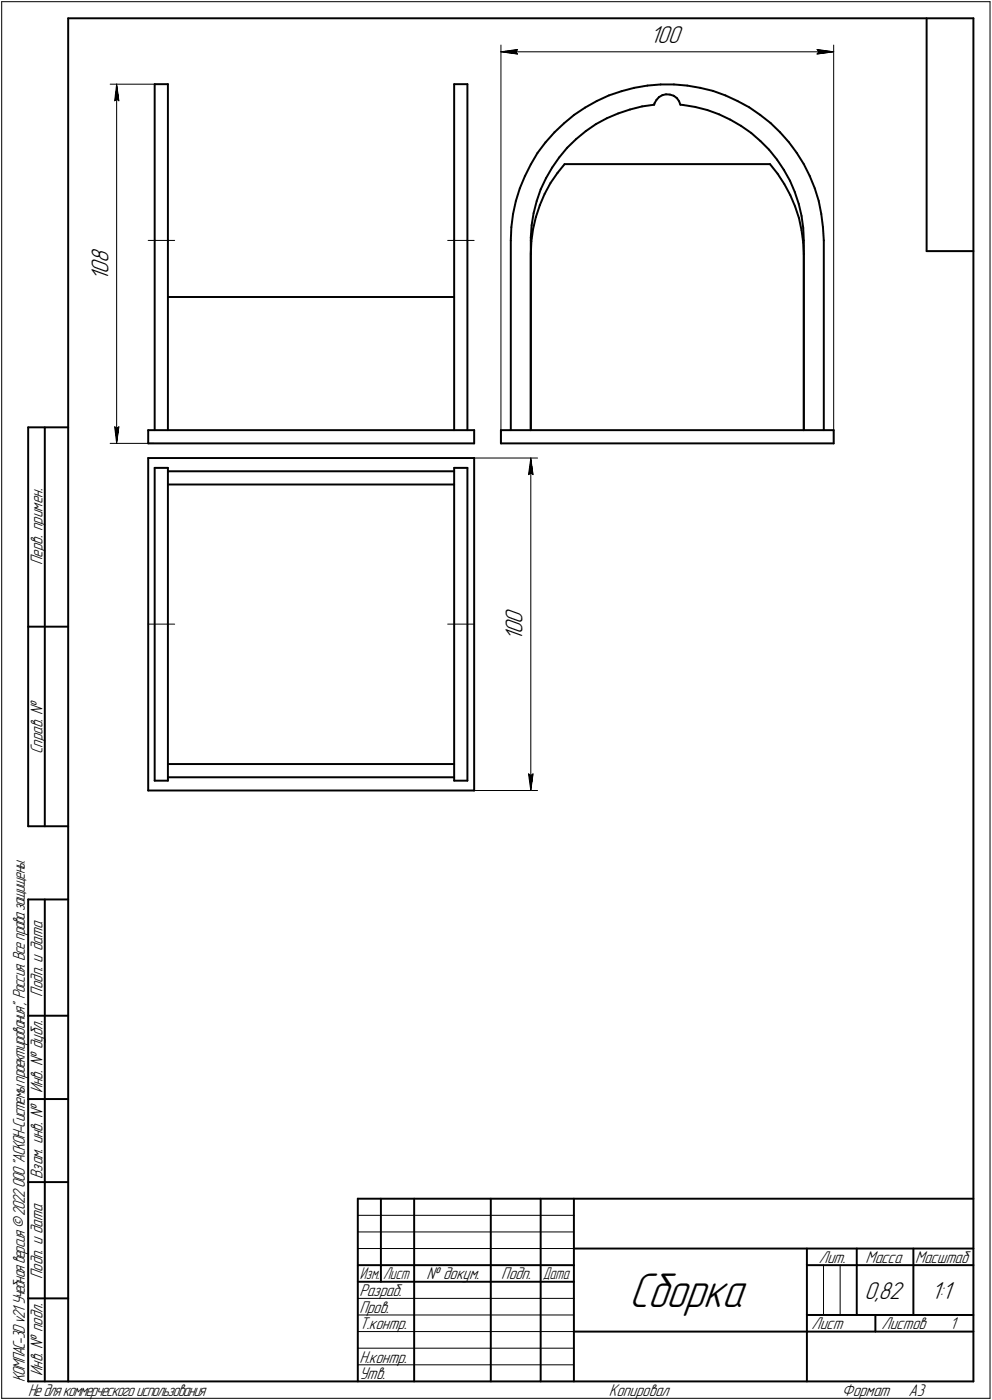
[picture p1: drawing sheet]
<svg xmlns="http://www.w3.org/2000/svg" width="298mm" height="421mm" viewBox="0 0 298 421" stroke-linecap="round" stroke-linejoin="round" font-family="sans-serif">
<g fill="none" stroke="#000" stroke-width=".59">
<path d="M20.5 5.5v410zM20.5 5.5h272zM278.5 5.5v70zM292.5 5.5v410zM46.5 25.3h4zM46.5 25.3v47zM50.5 25.3v47zM136.5 25.3h4zM136.5 25.3v47zM140.5 25.3v47zM166.6 39.8l-2.7 3zM166.6 39.8l2.9-2.7z"/>
<path d="M169.5 37.1l3.1-2.6zM172.6 34.5l3.3-2.2zM175.9 32.3l3.4-1.9zM176 39.5l3.1-2.2zM179.1 37.3l3.3-1.7zM179.3 30.4l3.7-1.7zM182.4 35.6l3.4-1.5zM183 28.7l3.8-1.3zM185.8 34.1l3.5-1.2zM186.8 27.4l3.8-1zM189.3 32.9l3.7-.9zM190.6 26.4l4-.7z"/>
<path d="M193 32l3.6-.5zM194.6 25.7l3.9-.3zM196.7 31.1l-.1 .4zM197.3 30.1l-.6 1zM198 29.2l1.1-.6zM198 29.2l-.7 .9zM198.5 25.4h4zM199.1 28.6l1.1-.2zM200.2 28.4h1.1zM201.3 28.4l1.1 .4zM202.4 28.8l1 .7zM202.5 25.4l4 .3z"/>
<path d="M203.4 29.5l.6 .9zM204 30.4l.5 1.1zM204.5 31.5l.8 .1zM205.3 31.6l3.7 .6zM206.5 25.7l3.9 .7zM209 32.2l3.6 .9zM210.4 26.4l3.9 .9zM212.6 33.1l3.5 1.3zM214.3 27.3l3.7 1.4zM216.1 34.4l3.4 1.6zM218 28.7l3.7 1.7zM219.5 36l3.2 1.8z"/>
<path d="M221.7 30.4l3.4 1.9zM222.7 37.8l3 2.2zM225.1 32.3l3.3 2.2zM225.7 40l2.8 2.4zM228.4 34.5l3.2 2.5zM231.6 37l2.8 2.8zM234.4 39.8l2.7 3zM156.2 56.6l-1.2 3.9zM157.7 53l-1.5 3.6zM159.5 49.4l-1.8 3.6zM161.5 46l-2 3.4zM162.5 57l-1.2 3.5z"/>
<path d="M163.7 58.3l-1.5 3.4zM163.9 42.8l-2.4 3.2zM164.1 53.6l-1.6 3.4zM165.4 55l-1.7 3.3zM165.9 50.4l-1.8 3.2zM167.6 52l-2.2 3zM168.1 47.3l-2.2 3.1zM169.7 49.4h61.7zM169.7 49.4l-2.1 2.6zM170.4 44.4l2.7-2.6zM170.4 44.4l-2.3 2.9zM173.1 41.8l2.9-2.3z"/>
<path d="M228.5 42.4l2.6 2.6zM231.1 45l2.4 3zM231.4 49.4l2.3 2.8zM233.5 48l2 3.1zM233.7 52.2l2 3.2zM235.5 51.1l1.9 3.3zM235.7 55.4l1.8 3.3zM237.1 42.8l2.3 3.2zM237.4 54.4l1.4 3.3zM237.5 58.7l1.4 3.4zM238.8 57.7l1.2 3.6zM239.4 46l2.2 3.4z"/>
<path d="M241.6 49.4l1.7 3.5zM243.3 52.9l1.6 3.7zM244.9 56.6l1.1 3.9zM46.5 72.3v57.1zM50.5 72.3v57.1zM136.5 72.3v57.1zM140.5 72.3v57.1zM153.5 72.3v57.1zM153.7 68.3l-.2 4zM154.2 64.3l-.5 4zM155 60.5l-.8 3.8zM159.5 76.4v53z"/>
<path d="M159.5 71.5v.8zM159.5 72.3v57.1zM159.7 72.6l-.2 3.8zM159.8 67.7l-.3 3.8zM160.2 68.9l-.5 3.7zM160.4 64.1l-.6 3.6zM161 65.3l-.8 3.6zM161.3 60.5l-.9 3.6zM162.2 61.7l-1.2 3.6zM238.9 62.1l1.2 3.5zM240 61.3l.9 3.6zM240.1 65.6l.8 3.7z"/>
<path d="M240.9 69.3l.5 3.7zM240.9 64.9l.5 3.7zM241.4 73l.2 3.4zM241.4 68.6l.2 3.7zM241.6 76.4v53zM241.6 72.3v57.1zM246 60.5l.8 3.8zM246.8 64.3l.5 4zM247.3 68.3l.3 4zM247.6 72.3v57.1zM278.5 75.5h14zM50.5 89.3h86z"/>
<path d="M8.5 128.5v120zM8.5 128.5h12zM13.5 128.5v120zM44.5 129.4h98zM44.5 133.3h98zM44.5 129.4v3.9zM44.5 137.8v99.9zM44.5 137.8h98zM142.5 129.4v3.9zM142.5 137.8v99.9zM150.5 129.4h100zM150.5 129.4v3.9z"/>
<path d="M150.5 133.3h100zM250.5 129.4v3.9zM46.5 140.7h4zM46.5 140.7v94.1zM50.5 140.7v94.1zM50.5 141.7h86zM50.5 145.7h86zM136.5 140.7h4zM136.5 140.7v94.1zM140.5 140.7v94.1zM8.5 188.5h12zM44.5 237.7h98z"/>
<path d="M46.5 234.8h4zM50.5 229.8h86zM50.5 233.8h86zM136.5 234.8h4zM8.5 248.5h12zM8.5 270.5v145zM8.5 270.5h12zM13.5 270.5v145zM8.5 305.5h12zM8.5 330.5h12zM8.5 355.5h12zM107.5 360.5h185z"/>
<path d="M107.5 360.5v55zM114.5 360.5v25zM124.5 360.5v55zM147.5 360.5v55zM162.5 360.5v55zM172.5 360.5v55zM172.5 375.5h120zM242.5 375.5v40zM257.5 375.5v20zM274.5 375.5v20zM8.5 390.5h12zM107.5 380.5h65z"/>
<path d="M107.5 385.5h65zM242.5 380.5h15zM242.5 395.5h50zM257.5 380.5h35zM263.1 395.5v5zM8.5 415.5h12zM20.5 415.5h272zM172.5 400.5h70zM242.5 400.5h50z"/>
</g>
<g fill="none" stroke="#000" stroke-width=".3">
<path d="M.5 .5v420zM.5 .5h297zM150.5 13.5v119.8zM150.5 15.6l5-.7zM150.5 15.6l5 .7zM150.5 15.6h100zM155 15.6l.5 .7zM155.5 14.9l-.5 .7zM245.5 16.3l5-.7zM245.5 14.9l.5 .7zM245.5 14.9l5 .7zM246 15.6l-.5 .7z"/>
<path d="M250.5 13.5v119.8zM297.5 .5v420zM33.1 25.3h13.4zM34.5 30.3l.6-.5zM35.1 25.3l.6 5zM35.1 29.8l.6 .5zM35.1 25.3l-.6 5zM35.1 25.3v108zM44.5 72.3h8zM134.5 72.3h8zM33.1 133.3h13.4zM34.5 128.4l.6 4.9z"/>
<path d="M34.5 128.4l.6 .5zM35.1 128.9l.6-.5zM35.7 128.4l-.6 4.9zM142.5 137.8h19zM159.5 137.8l.7 4.9zM159.5 137.8l-.7 4.9zM159.5 137.8v99.9zM158.8 142.7l.7-.5zM159.5 142.2l.7 .5zM44.5 187.7h8zM134.5 187.7h8zM142.5 237.7h19z"/>
<path d="M158.8 232.7l.7 5zM158.8 232.7l.7 .6zM159.5 233.3l.7-.6zM160.2 232.7l-.7 5zM107.5 370.5h65zM107.5 375.5h65zM107.5 365.5h65zM107.5 390.5h65zM107.5 395.5h65zM247.5 380.5v15zM252.5 380.5v15zM107.5 400.5h65z"/>
<path d="M107.5 405.5h65zM107.5 410.5h65zM.5 420.5h297z"/>
</g>
<g fill="#fff" stroke="#fff" stroke-width=".3">
<path d="M26.9 74.2h7.2zM26.9 74.3h7.2zM26.9 74.3h7.2zM26.9 74.4h7.2zM26.9 74.5h7.2zM26.9 74.6h7.2zM26.9 74.7h7.2zM26.9 74.8h7.2zM26.9 74.8h7.2zM26.9 74.9h7.2zM26.9 75h7.2zM26.9 75.1h7.2zM26.9 75.2h7.2zM26.9 75.3h7.2zM26.9 75.4h7.2zM26.9 75.4h7.2zM26.9 75.5h7.2zM26.9 75.6h7.2zM26.9 75.7h7.2zM26.9 75.8h7.2zM26.9 75.9h7.2zM26.9 75.9h7.2zM26.9 76h7.2zM26.9 76.1h7.2zM26.9 76.2h7.2zM26.9 76.3h7.2zM26.9 76.4h7.2zM26.9 76.5h7.2zM26.9 76.5h7.2zM26.9 76.6h7.2zM26.9 76.7h7.2zM26.9 76.8h7.2zM26.9 76.9h7.2zM26.9 77h7.2zM26.9 77h7.2zM26.9 77.1h7.2zM26.9 77.2h7.2zM26.9 77.3h7.2zM26.9 77.4h7.2zM26.9 77.5h7.2zM26.9 77.6h7.2zM26.9 77.6h7.2zM26.9 77.7h7.2zM26.9 77.8h7.2zM26.9 77.9h7.2zM26.9 78h7.2zM26.9 78.1h7.2zM26.9 78.1h7.2zM26.9 78.2h7.2zM26.9 78.3h7.2zM26.9 78.4h7.2zM26.9 78.5h7.2zM26.9 78.6h7.2zM26.9 78.7h7.2zM26.9 78.7h7.2zM26.9 78.8h7.2zM26.9 78.9h7.2zM26.9 79h7.2zM26.9 79.1h7.2zM26.9 79.2h7.2zM26.9 79.2h7.2zM26.9 79.3h7.2zM26.9 79.4h7.2zM26.9 79.5h7.2zM26.9 79.6h7.2zM26.9 79.7h7.2zM26.9 79.8h7.2zM26.9 79.8h7.2zM26.9 79.9h7.2zM26.9 80h7.2zM26.9 80.1h7.2zM26.9 80.2h7.2zM26.9 80.3h7.2zM26.9 80.3h7.2zM26.9 80.4h7.2zM26.9 80.5h7.2zM26.9 80.6h7.2zM26.9 80.7h7.2zM26.9 80.8h7.2zM26.9 80.9h7.2zM26.9 80.9h7.2zM26.9 81h7.2zM26.9 81.1h7.2zM26.9 81.2h7.2zM26.9 81.3h7.2zM26.9 81.4h7.2zM26.9 81.4h7.2zM26.9 81.5h7.2zM26.9 81.6h7.2zM26.9 81.7h7.2zM26.9 81.8h7.2zM26.9 81.9h7.2zM26.9 82h7.2zM26.9 82h7.2zM26.9 82.1h7.2zM26.9 82.2h7.2zM26.9 82.3h7.2zM26.9 82.4h7.2zM26.9 82.5h7.2zM26.9 82.5h7.2zM26.9 82.6h7.2zM26.9 82.7h7.2zM26.9 82.8h7.2zM26.9 82.9h7.2zM26.9 83h7.2zM26.9 83.1h7.2zM26.9 83.1h7.2zM26.9 83.2h7.2zM26.9 83.3h7.2zM26.9 83.4h7.2zM26.9 83.5h7.2zM26.9 83.6h7.2zM26.9 83.7h7.2zM26.9 83.7h7.2zM26.9 83.8h7.2zM26.9 83.9h7.2zM26.9 84h7.2zM26.9 84.1h7.2zM26.9 84.2h7.2zM26.9 84.2h7.2zM26.9 84.3h7.2zM26.9 84.4h7.2z"/>
<path d="M33.9 127.8h2.4zM34 127.9h2.3zM34 128h2.3zM34 128.1h2.3zM34 128.2h2.3zM34 128.3h2.3zM34 128.4h2.3zM34 128.4h2.3zM34 128.5h2.2zM34 128.6h2.2zM34 128.7h2.2zM34 128.8h2.2zM34 128.9h2.2zM34 128.9h2.2zM34 129h2.2zM34.1 129.1h2.1zM34.1 129.2h2.1zM34.1 129.3h2.1zM34.1 129.4h2.1zM34.1 129.5h2.1zM34.1 129.5h2.1zM34.1 129.6h2.1zM34.1 129.7h2zM34.2 129.8h1.9zM34.2 129.9h1.9zM34.2 130h1.9zM34.2 130h1.9zM34.2 130.1h1.9zM34.2 130.2h1.9zM34.2 130.3h1.9zM34.3 130.4h1.7zM34.3 130.5h1.7zM34.3 130.6h1.7zM34.3 130.6h1.7zM34.3 130.7h1.7zM34.3 130.8h1.7zM34.3 130.9h1.7zM34.4 131h1.5zM34.4 131.1h1.5zM34.4 131.1h1.5zM34.4 131.2h1.5zM34.4 131.3h1.5zM34.4 131.4h1.5zM34.4 131.5h1.5zM34.4 131.6h1.4zM34.5 131.7h1.3zM34.5 131.7h1.3zM34.5 131.8h1.2zM34.5 131.9h1.2zM34.5 132h1.1zM34.6 132.1h1zM34.6 132.2h1zM34.7 132.2h.9zM34.7 132.3h.9zM34.7 132.4h.8zM34.8 132.5h.7zM34.8 132.6h.6zM34.8 132.7h.6zM34.9 132.8h.4zM34.9 132.8h.4zM35 132.9h.3zM35 133h.2zM35 133.1h.2z"/>
<path d="M35 25.6h.2zM35 25.7h.2zM35 25.7h.3zM34.9 25.8h.4zM34.9 25.9h.4zM34.8 26h.6zM34.8 26.1h.6zM34.8 26.2h.7zM34.7 26.2h.8zM34.7 26.3h.9zM34.7 26.4h.9zM34.6 26.5h1zM34.6 26.6h1zM34.5 26.7h1.1zM34.5 26.8h1.2zM34.5 26.8h1.2zM34.5 26.9h1.3zM34.5 27h1.3zM34.4 27.1h1.4zM34.4 27.2h1.5zM34.4 27.3h1.5zM34.4 27.3h1.5zM34.4 27.4h1.5zM34.4 27.5h1.5zM34.4 27.6h1.5zM34.4 27.7h1.5zM34.3 27.8h1.7zM34.3 27.9h1.7zM34.3 27.9h1.7zM34.3 28h1.7zM34.3 28.1h1.7zM34.3 28.2h1.7zM34.3 28.3h1.7zM34.2 28.4h1.9zM34.2 28.4h1.9zM34.2 28.5h1.9zM34.2 28.6h1.9zM34.2 28.7h1.9zM34.2 28.8h1.9zM34.2 28.9h1.9zM34.1 29h2zM34.1 29h2.1zM34.1 29.1h2.1zM34.1 29.2h2.1zM34.1 29.3h2.1zM34.1 29.4h2.1zM34.1 29.5h2.1zM34.1 29.5h2.1zM34 29.6h2.2zM34 29.7h2.2zM34 29.8h2.2zM34 29.9h2.2zM34 30h2.2zM34 30.1h2.2zM34 30.1h2.2zM34 30.2h2.3zM34 30.3h2.3zM34 30.4h2.3zM34 30.5h2.3zM34 30.6h2.3zM34 30.6h2.3zM34 30.7h2.3z"/>
<path d="M195.4 7.5h10.3zM195.4 7.5h10.3zM195.4 7.6h10.3zM195.4 7.7h10.3zM195.4 7.8h10.3zM195.4 7.9h10.3zM195.4 8h10.3zM195.4 8h10.3zM195.4 8.1h10.3zM195.4 8.2h10.3zM195.4 8.3h10.3zM195.4 8.4h10.3zM195.4 8.5h10.3zM195.4 8.6h10.3zM195.4 8.6h10.3zM195.4 8.7h10.3zM195.4 8.8h10.3zM195.4 8.9h10.3zM195.4 9h10.3zM195.4 9.1h10.3zM195.4 9.1h10.3zM195.4 9.2h10.3zM195.4 9.3h10.3zM195.4 9.4h10.3zM195.4 9.5h10.3zM195.4 9.6h10.3zM195.4 9.7h10.3zM195.4 9.7h10.3zM195.4 9.8h10.3zM195.4 9.9h10.3zM195.4 10h10.3zM195.4 10.1h10.3zM195.4 10.2h10.3zM195.4 10.2h10.3zM195.4 10.3h10.3zM195.4 10.4h10.3zM195.4 10.5h10.3zM195.4 10.6h10.3zM195.4 10.7h10.3zM195.4 10.8h10.3zM195.4 10.8h10.3zM195.4 10.9h10.3zM195.4 11h10.3zM195.4 11.1h10.3zM195.4 11.2h10.3zM195.4 11.3h10.3zM195.4 11.3h10.3zM195.4 11.4h10.3zM195.4 11.5h10.3zM195.4 11.6h10.3zM195.4 11.7h10.3zM195.4 11.8h10.3zM195.4 11.9h10.3zM195.4 11.9h10.3zM195.4 12h10.3zM195.4 12.1h10.3zM195.4 12.2h10.3zM195.4 12.3h10.3zM195.4 12.4h10.3zM195.4 12.4h10.3zM195.4 12.5h10.3zM195.4 12.6h10.3zM195.4 12.7h10.3zM195.4 12.8h10.3zM195.4 12.9h10.3zM195.4 13h10.3zM195.4 13h10.3zM195.4 13.1h10.3zM195.4 13.2h10.3zM195.4 13.3h10.3zM195.4 13.4h10.3zM195.4 13.5h10.3zM195.4 13.5h10.3zM195.4 13.6h10.3zM195.4 13.7h10.3zM195.4 13.8h10.3zM195.4 13.9h10.3zM195.4 14h10.3zM195.4 14.1h10.3zM195.4 14.1h10.3zM195.4 14.2h10.3zM195.4 14.3h10.3zM195.4 14.4h10.3zM195.4 14.5h10.3z"/>
<path d="M155.4 14.4h.6zM154.9 14.5h1.1zM154.2 14.6h1.8zM153.6 14.6h2.4zM153 14.7h3zM152.3 14.8h3.7zM152.1 14.9h3.9zM152 15h4zM151.7 15.1h4.3zM151.6 15.2h4.4zM151.4 15.2h4.6zM151.1 15.3h4.9zM151 15.4h5zM150.8 15.5h5.2zM150.5 15.6h5.5zM150.8 15.7h5.2zM151 15.7h5zM151.1 15.8h4.9zM151.4 15.9h4.6zM151.6 16h4.4zM151.7 16.1h4.3zM152 16.2h4zM152.1 16.3h3.9zM152.3 16.3h3.7zM153.1 16.4h2.9zM153.8 16.5h2.2zM154.6 16.6h1.4zM155.4 16.7h.6z"/>
<path d="M245 14.4h.7zM245 14.5h1.3zM245 14.6h1.9zM245 14.6h2.6zM245 14.7h3.2zM245 14.8h3.8zM245 14.9h4zM245 15h4.2zM245 15.1h4.3zM245 15.2h4.6zM245 15.2h4.8zM245 15.3h4.9zM245 15.4h5.2zM245 15.5h5.4zM245 15.6h5.5zM245 15.7h5.4zM245 15.7h5.2zM245 15.8h4.9zM245 15.9h4.8zM245 16h4.6zM245 16.1h4.3zM245 16.2h4.2zM245 16.3h4zM245 16.3h3.8zM245 16.4h3.1zM245 16.5h2.3zM245 16.6h1.5zM245 16.7h.8z"/>
<path d="M151.4 182.6h7.1zM151.4 182.7h7.1zM151.4 182.8h7.1zM151.4 182.9h7.1zM151.4 183h7.1zM151.4 183h7.1zM151.4 183.1h7.1zM151.4 183.2h7.1zM151.4 183.3h7.1zM151.4 183.4h7.1zM151.4 183.5h7.1zM151.4 183.6h7.1zM151.4 183.6h7.1zM151.4 183.7h7.1zM151.4 183.8h7.1zM151.4 183.9h7.1zM151.4 184h7.1zM151.4 184.1h7.1zM151.4 184.1h7.1zM151.4 184.2h7.1zM151.4 184.3h7.1zM151.4 184.4h7.1zM151.4 184.5h7.1zM151.4 184.6h7.1zM151.4 184.7h7.1zM151.4 184.7h7.1zM151.4 184.8h7.1zM151.4 184.9h7.1zM151.4 185h7.1zM151.4 185.1h7.1zM151.4 185.2h7.1zM151.4 185.3h7.1zM151.4 185.3h7.1zM151.4 185.4h7.1zM151.4 185.5h7.1zM151.4 185.6h7.1zM151.4 185.7h7.1zM151.4 185.8h7.1zM151.4 185.8h7.1zM151.4 185.9h7.1zM151.4 186h7.1zM151.4 186.1h7.1zM151.4 186.2h7.1zM151.4 186.3h7.1zM151.4 186.4h7.1zM151.4 186.4h7.1zM151.4 186.5h7.1zM151.4 186.6h7.1zM151.4 186.7h7.1zM151.4 186.8h7.1zM151.4 186.9h7.1zM151.4 186.9h7.1zM151.4 187h7.1zM151.4 187.1h7.1zM151.4 187.2h7.1zM151.4 187.3h7.1zM151.4 187.4h7.1zM151.4 187.5h7.1zM151.4 187.5h7.1zM151.4 187.6h7.1zM151.4 187.7h7.1zM151.4 187.8h7.1zM151.4 187.9h7.1zM151.4 188h7.1zM151.4 188h7.1zM151.4 188.1h7.1zM151.4 188.2h7.1zM151.4 188.3h7.1zM151.4 188.4h7.1zM151.4 188.5h7.1zM151.4 188.6h7.1zM151.4 188.6h7.1zM151.4 188.7h7.1zM151.4 188.8h7.1zM151.4 188.9h7.1zM151.4 189h7.1zM151.4 189.1h7.1zM151.4 189.1h7.1zM151.4 189.2h7.1zM151.4 189.3h7.1zM151.4 189.4h7.1zM151.4 189.5h7.1zM151.4 189.6h7.1zM151.4 189.7h7.1zM151.4 189.7h7.1zM151.4 189.8h7.1zM151.4 189.9h7.1zM151.4 190h7.1zM151.4 190.1h7.1zM151.4 190.2h7.1zM151.4 190.2h7.1zM151.4 190.3h7.1zM151.4 190.4h7.1zM151.4 190.5h7.1zM151.4 190.6h7.1zM151.4 190.7h7.1zM151.4 190.8h7.1zM151.4 190.8h7.1zM151.4 190.9h7.1zM151.4 191h7.1zM151.4 191.1h7.1zM151.4 191.2h7.1zM151.4 191.3h7.1zM151.4 191.3h7.1zM151.4 191.4h7.1zM151.4 191.5h7.1zM151.4 191.6h7.1zM151.4 191.7h7.1zM151.4 191.8h7.1zM151.4 191.9h7.1zM151.4 191.9h7.1zM151.4 192h7.1zM151.4 192.1h7.1zM151.4 192.2h7.1zM151.4 192.3h7.1zM151.4 192.4h7.1zM151.4 192.4h7.1zM151.4 192.5h7.1zM151.4 192.6h7.1zM151.4 192.7h7.1zM151.4 192.8h7.1z"/>
<path d="M159.4 138h.3zM159.4 138.1h.3zM159.3 138.2h.5zM159.3 138.3h.5zM159.3 138.3h.5zM159.3 138.4h.6zM159.3 138.5h.6zM159.2 138.6h.7zM159.2 138.7h.7zM159.1 138.8h.9zM159.1 138.9h.9zM159 138.9h1zM159 139h1.1zM159 139.1h1.1zM158.9 139.2h1.3zM158.9 139.3h1.3zM158.8 139.4h1.5zM158.8 139.4h1.5zM158.7 139.5h1.6zM158.7 139.6h1.7zM158.7 139.7h1.7zM158.7 139.8h1.7zM158.7 139.9h1.7zM158.7 140h1.7zM158.7 140h1.7zM158.7 140.1h1.7zM158.7 140.2h1.7zM158.7 140.3h1.7zM158.7 140.4h1.7zM158.7 140.5h1.7zM158.7 140.5h1.7zM158.7 140.6h1.7zM158.7 140.7h1.7zM158.7 140.8h1.8zM158.7 140.9h1.8zM158.7 141h1.8zM158.6 141.1h1.9zM158.6 141.1h1.9zM158.6 141.2h1.9zM158.6 141.3h1.9zM158.6 141.4h1.9zM158.6 141.5h2zM158.6 141.6h2zM158.6 141.6h2zM158.6 141.7h2zM158.5 141.8h2.1zM158.5 141.9h2.1zM158.5 142h2.1zM158.5 142.1h2.2zM158.5 142.2h2.2zM158.5 142.2h2.2zM158.5 142.3h2.2zM158.5 142.4h2.2zM158.5 142.5h2.2zM158.4 142.6h2.3zM158.4 142.7h2.4zM158.4 142.7h2.4zM158.4 142.8h2.4zM158.4 142.9h2.4zM158.4 143h2.4zM158.4 143.1h2.4zM158.4 143.2h2.4z"/>
<path d="M158.3 232.2h2.5zM158.4 232.3h2.4zM158.4 232.4h2.4zM158.4 232.5h2.4zM158.4 232.6h2.4zM158.4 232.7h2.4zM158.4 232.7h2.4zM158.4 232.8h2.4zM158.4 232.9h2.3zM158.5 233h2.2zM158.5 233.1h2.2zM158.5 233.2h2.2zM158.5 233.3h2.2zM158.5 233.3h2.2zM158.5 233.4h2.2zM158.5 233.5h2.1zM158.5 233.6h2.1zM158.5 233.7h2.1zM158.6 233.8h2zM158.6 233.8h2zM158.6 233.9h2zM158.6 234h2zM158.6 234.1h1.9zM158.6 234.2h1.9zM158.6 234.3h1.9zM158.6 234.4h1.9zM158.6 234.4h1.9zM158.7 234.5h1.8zM158.7 234.6h1.8zM158.7 234.7h1.8zM158.7 234.8h1.7zM158.7 234.9h1.7zM158.7 234.9h1.7zM158.7 235h1.7zM158.7 235.1h1.7zM158.7 235.2h1.7zM158.7 235.3h1.7zM158.7 235.4h1.7zM158.7 235.5h1.7zM158.7 235.5h1.7zM158.7 235.6h1.7zM158.7 235.7h1.7zM158.7 235.8h1.7zM158.7 235.9h1.7zM158.7 236h1.6zM158.8 236.1h1.5zM158.8 236.1h1.5zM158.9 236.2h1.3zM158.9 236.3h1.3zM159 236.4h1.1zM159 236.5h1.1zM159 236.6h1zM159.1 236.6h.9zM159.1 236.7h.9zM159.2 236.8h.7zM159.2 236.9h.7zM159.3 237h.6zM159.3 237.1h.6zM159.3 237.2h.5zM159.3 237.2h.5zM159.3 237.3h.5zM159.4 237.4h.3zM159.4 237.5h.3z"/>
</g>
<g fill="#000" stroke="#000" stroke-width=".3">
<path d="M150.5 15.6h4.5zM151.2 15.7h3.9zM151.8 15.7h3.4zM152.5 15.8h2.8zM153.1 15.9h2.2zM153.7 16h1.7zM154.3 16.1h1.1zM154.9 16.2h.6z"/>
<path d="M154.9 15h.6zM154.3 15.1h1.1zM153.7 15.2h1.7zM153.1 15.2h2.2zM152.5 15.3h2.8zM151.8 15.4h3.4zM151.2 15.5h3.9z"/>
<path d="M245.6 15h.6zM245.7 15.1h1.1zM245.8 15.2h1.7zM245.8 15.2h2.3zM245.9 15.3h2.8zM246 15.4h3.3zM246 15.5h3.9z"/>
<path d="M246 15.6h4.5zM246 15.7h3.9zM246 15.7h3.3zM245.9 15.8h2.8zM245.8 15.9h2.3zM245.8 16h1.7zM245.7 16.1h1.1zM245.6 16.2h.6z"/>
<path d="M34.9 26.8h.2zM34.9 26.8h.2zM34.9 26.9h.2zM34.9 27h.2zM34.9 27.1h.2zM34.9 27.2h.2zM34.9 27.3h.2zM34.9 27.3h.2zM34.9 27.4h.2zM34.8 27.5h.3zM34.8 27.6h.3zM34.8 27.7h.3zM34.8 27.8h.3zM34.8 27.9h.3zM34.8 27.9h.3zM34.8 28h.3zM34.8 28.1h.3zM34.7 28.2h.4zM34.7 28.3h.4zM34.7 28.4h.4zM34.7 28.4h.4zM34.7 28.5h.4zM34.7 28.6h.4zM34.7 28.7h.4zM34.7 28.8h.4zM34.7 28.9h.4zM34.6 29h.5zM34.6 29h.5zM34.6 29.1h.5zM34.6 29.2h.5zM34.6 29.3h.5zM34.6 29.4h.5zM34.6 29.5h.5zM34.6 29.5h.5zM34.5 29.6h.6zM34.5 29.7h.6zM34.5 29.8h.6zM34.5 29.9h.5zM34.5 30h.4zM34.5 30.1h.3zM34.5 30.1h.2z"/>
<path d="M35.1 26h.1zM35.1 26.1h.1zM35.1 26.2h.1zM35.1 26.2h.1zM35.1 26.3h.1zM35.1 26.4h.1zM35.1 26.5h.1zM35.1 26.6h.2zM35.1 26.7h.2zM35.1 26.8h.2zM35.1 26.8h.2zM35.1 26.9h.2zM35.1 27h.2zM35.1 27.1h.2zM35.1 27.2h.2zM35.1 27.3h.3zM35.1 27.3h.3zM35.1 27.4h.3zM35.1 27.5h.3zM35.1 27.6h.3zM35.1 27.7h.3zM35.1 27.8h.3zM35.1 27.9h.4zM35.1 27.9h.4zM35.1 28h.4zM35.1 28.1h.4zM35.1 28.2h.4zM35.1 28.3h.4zM35.1 28.4h.4zM35.1 28.4h.5zM35.1 28.5h.5zM35.1 28.6h.5zM35.1 28.7h.5zM35.1 28.8h.5zM35.1 28.9h.5zM35.1 29h.5zM35.1 29h.5zM35.1 29.1h.5zM35.1 29.2h.5zM35.1 29.3h.5zM35.1 29.4h.5zM35.1 29.5h.5zM35.1 29.5h.5zM35.1 29.6h.5zM35.1 29.7h.6zM35.1 29.8h.6zM35.2 29.9h.5zM35.3 30h.4zM35.4 30.1h.3zM35.6 30.1h.1z"/>
<path d="M34.5 128.5h.2zM34.5 128.6h.3zM34.5 128.7h.4zM34.5 128.8h.5zM34.5 128.9h.6zM34.5 128.9h.6zM34.5 129h.6zM34.6 129.1h.5zM34.6 129.2h.5zM34.6 129.3h.5zM34.6 129.4h.5zM34.6 129.5h.5zM34.6 129.5h.5zM34.6 129.6h.5zM34.6 129.7h.5zM34.7 129.8h.4zM34.7 129.9h.4zM34.7 130h.4zM34.7 130h.4zM34.7 130.1h.4zM34.7 130.2h.4zM34.7 130.3h.4zM34.7 130.4h.4zM34.7 130.5h.4zM34.8 130.6h.3zM34.8 130.6h.3zM34.8 130.7h.3zM34.8 130.8h.3zM34.8 130.9h.3zM34.8 131h.3zM34.8 131.1h.3zM34.8 131.1h.3zM34.9 131.2h.2zM34.9 131.3h.2zM34.9 131.4h.2zM34.9 131.5h.2zM34.9 131.6h.2zM34.9 131.7h.2zM34.9 131.7h.2zM34.9 131.8h.2zM34.9 131.9h.2z"/>
<path d="M35.6 128.5h.1zM35.4 128.6h.3zM35.3 128.7h.4zM35.2 128.8h.5zM35.1 128.9h.6zM35.1 128.9h.6zM35.1 129h.5zM35.1 129.1h.5zM35.1 129.2h.5zM35.1 129.3h.5zM35.1 129.4h.5zM35.1 129.5h.5zM35.1 129.5h.5zM35.1 129.6h.5zM35.1 129.7h.5zM35.1 129.8h.5zM35.1 129.9h.5zM35.1 130h.5zM35.1 130h.5zM35.1 130.1h.5zM35.1 130.2h.5zM35.1 130.3h.4zM35.1 130.4h.4zM35.1 130.5h.4zM35.1 130.6h.4zM35.1 130.6h.4zM35.1 130.7h.4zM35.1 130.8h.4zM35.1 130.9h.3zM35.1 131h.3zM35.1 131.1h.3zM35.1 131.1h.3zM35.1 131.2h.3zM35.1 131.3h.3zM35.1 131.4h.3zM35.1 131.5h.2zM35.1 131.6h.2zM35.1 131.7h.2zM35.1 131.7h.2zM35.1 131.8h.2zM35.1 131.9h.2zM35.1 132h.2zM35.1 132.1h.2zM35.1 132.2h.1zM35.1 132.2h.1zM35.1 132.3h.1zM35.1 132.4h.1zM35.1 132.5h.1zM35.1 132.6h.1zM35.1 132.7h.1z"/>
<path d="M159.3 139h.2zM159.3 139.1h.2zM159.3 139.2h.2zM159.3 139.3h.2zM159.3 139.4h.2zM159.3 139.4h.2zM159.3 139.5h.2zM159.3 139.6h.2zM159.3 139.7h.2zM159.3 139.8h.2zM159.3 139.9h.2zM159.3 140h.2zM159.3 140h.2zM159.3 140.1h.2zM159.3 140.2h.2zM159.2 140.3h.3zM159.2 140.4h.3zM159.2 140.5h.3zM159.2 140.5h.3zM159.2 140.6h.3zM159.2 140.7h.3zM159.2 140.8h.3zM159.1 140.9h.4zM159.1 141h.4zM159.1 141.1h.4zM159.1 141.1h.4zM159.1 141.2h.4zM159.1 141.3h.4zM159.1 141.4h.4zM159.1 141.5h.4zM159 141.6h.5zM159 141.6h.5zM159 141.7h.5zM159 141.8h.5zM159 141.9h.5zM159 142h.5zM159 142.1h.5zM158.9 142.2h.6zM158.9 142.2h.6zM158.9 142.3h.5zM158.9 142.4h.4zM158.9 142.5h.3zM158.9 142.6h.2z"/>
<path d="M159.5 138.4h.2zM159.5 138.5h.2zM159.5 138.6h.2zM159.5 138.7h.2zM159.5 138.8h.2zM159.5 138.9h.2zM159.5 138.9h.2zM159.5 139h.3zM159.5 139.1h.3zM159.5 139.2h.3zM159.5 139.3h.3zM159.5 139.4h.3zM159.5 139.4h.3zM159.5 139.5h.3zM159.5 139.6h.3zM159.5 139.7h.4zM159.5 139.8h.4zM159.5 139.9h.4zM159.5 140h.4zM159.5 140h.4zM159.5 140.1h.4zM159.5 140.2h.4zM159.5 140.3h.4zM159.5 140.4h.4zM159.5 140.5h.4zM159.5 140.5h.4zM159.5 140.6h.4zM159.5 140.7h.4zM159.5 140.8h.4zM159.5 140.9h.5zM159.5 141h.5zM159.5 141.1h.5zM159.5 141.1h.5zM159.5 141.2h.5zM159.5 141.3h.5zM159.5 141.4h.5zM159.5 141.5h.5zM159.5 141.6h.6zM159.5 141.6h.6zM159.5 141.7h.6zM159.5 141.8h.6zM159.5 141.9h.6zM159.5 142h.6zM159.5 142.1h.6zM159.5 142.2h.7zM159.5 142.2h.7zM159.7 142.3h.5zM159.8 142.4h.4zM159.9 142.5h.3zM160 142.6h.2z"/>
<path d="M158.9 232.9h.2zM158.9 233h.3zM158.9 233.1h.4zM158.9 233.2h.5zM158.9 233.3h.6zM158.9 233.3h.6zM159 233.4h.5zM159 233.5h.5zM159 233.6h.5zM159 233.7h.5zM159 233.8h.5zM159 233.8h.5zM159 233.9h.5zM159.1 234h.4zM159.1 234.1h.4zM159.1 234.2h.4zM159.1 234.3h.4zM159.1 234.4h.4zM159.1 234.4h.4zM159.1 234.5h.4zM159.1 234.6h.4zM159.2 234.7h.3zM159.2 234.8h.3zM159.2 234.9h.3zM159.2 234.9h.3zM159.2 235h.3zM159.2 235.1h.3zM159.2 235.2h.3zM159.3 235.3h.2zM159.3 235.4h.2zM159.3 235.5h.2zM159.3 235.5h.2zM159.3 235.6h.2zM159.3 235.7h.2zM159.3 235.8h.2zM159.3 235.9h.2zM159.3 236h.2zM159.3 236.1h.2zM159.3 236.1h.2zM159.3 236.2h.2zM159.3 236.3h.2zM159.3 236.4h.2zM159.3 236.5h.2z"/>
<path d="M160 232.9h.2zM159.9 233h.3zM159.8 233.1h.4zM159.7 233.2h.5zM159.5 233.3h.7zM159.5 233.3h.7zM159.5 233.4h.6zM159.5 233.5h.6zM159.5 233.6h.6zM159.5 233.7h.6zM159.5 233.8h.6zM159.5 233.8h.6zM159.5 233.9h.6zM159.5 234h.5zM159.5 234.1h.5zM159.5 234.2h.5zM159.5 234.3h.5zM159.5 234.4h.5zM159.5 234.4h.5zM159.5 234.5h.5zM159.5 234.6h.5zM159.5 234.7h.4zM159.5 234.8h.4zM159.5 234.9h.4zM159.5 234.9h.4zM159.5 235h.4zM159.5 235.1h.4zM159.5 235.2h.4zM159.5 235.3h.4zM159.5 235.4h.4zM159.5 235.5h.4zM159.5 235.5h.4zM159.5 235.6h.4zM159.5 235.7h.4zM159.5 235.8h.4zM159.5 235.9h.3zM159.5 236h.3zM159.5 236.1h.3zM159.5 236.1h.3zM159.5 236.2h.3zM159.5 236.3h.3zM159.5 236.4h.3zM159.5 236.5h.3zM159.5 236.6h.2zM159.5 236.6h.2zM159.5 236.7h.2zM159.5 236.8h.2zM159.5 236.9h.2zM159.5 237h.2zM159.5 237.1h.2z"/>
</g>
<text font-size="15.6" x="189" y="393.1">Сборка</text>
<g font-size="7.8">
<text x="195.4" y="13">100</text>
<text x="32.6" y="82.4" transform="rotate(-90 32.6 82.4)">0</text>
<text x="32.6" y="79.2" transform="rotate(-90 32.6 79.2)">8</text>
<text x="32.6" y="84.5" transform="rotate(-90 32.6 84.5)">1</text>
<text x="157" y="190.8" transform="rotate(-90 157 190.8)">0</text>
<text x="157" y="187.6" transform="rotate(-90 157 187.6)">0</text>
<text x="157" y="192.9" transform="rotate(-90 157 192.9)">1</text>
<text x="259.8" y="390.5">0,82</text>
<text x="279.9" y="390.5">1:1</text>
</g>
<g font-size="5.4">
<text x="12.8" y="169.9" transform="rotate(-90 12.8 169.9)">Перв. примен.</text>
<text x="12.8" y="226.8" transform="rotate(-90 12.8 226.8)">Справ. №</text>
<text x="12.8" y="299.7" transform="rotate(-90 12.8 299.7)">Подп. и дата</text>
<text x="12.8" y="328.8" transform="rotate(-90 12.8 328.8)">Инв. № дубл.</text>
<text x="12.8" y="354.6" transform="rotate(-90 12.8 354.6)">Взам. инв. №</text>
<text x="246.1" y="379.8">Лит.</text>
<text x="260.1" y="379.8">Масса</text>
<text x="275" y="379.8">Масштаб</text>
<text x="12.8" y="384.7" transform="rotate(-90 12.8 384.7)">Подп. и дата</text>
<text x="108" y="389.8">Разраб.</text>
<text x="128.2" y="384.8">№ докум.</text>
<text x="150.6" y="384.8">Подп.</text>
<text x="108" y="394.8">Пров.</text>
<text x="108" y="399.8">Т.контр.</text>
<text x="243.9" y="399.8">Лист</text>
<text x="264.9" y="399.8">Листов</text>
<text x="285.4" y="399.8">1</text>
<text x="12.8" y="413.8" transform="rotate(-90 12.8 413.8)">Инв. № подл.</text>
<text x="108" y="409.8">Н.контр.</text>
<text x="7.5" y="415.5" transform="rotate(-90 7.5 415.5)">КОМПАС-3Dv21 Учебнаяверсия©2022ООО&quot;АСКОН-Системыпроектирования&quot;, Россия. Всеправазащищены.</text>
<text x="8.5" y="419.8">Недлякоммерческогоиспользования</text>
<text x="108" y="414.8">Утв.</text>
<text x="183" y="419.8">Копировал</text>
<text x="253" y="419.8">Формат</text>
<text x="273" y="419.8">A3</text>
</g>
<g font-size="5.3">
<text x="108.1" y="384.8">Изм.</text>
<text x="115.1" y="384.8">Лист</text>
<text x="163.1" y="384.8">Дата</text>
</g>
</svg>
